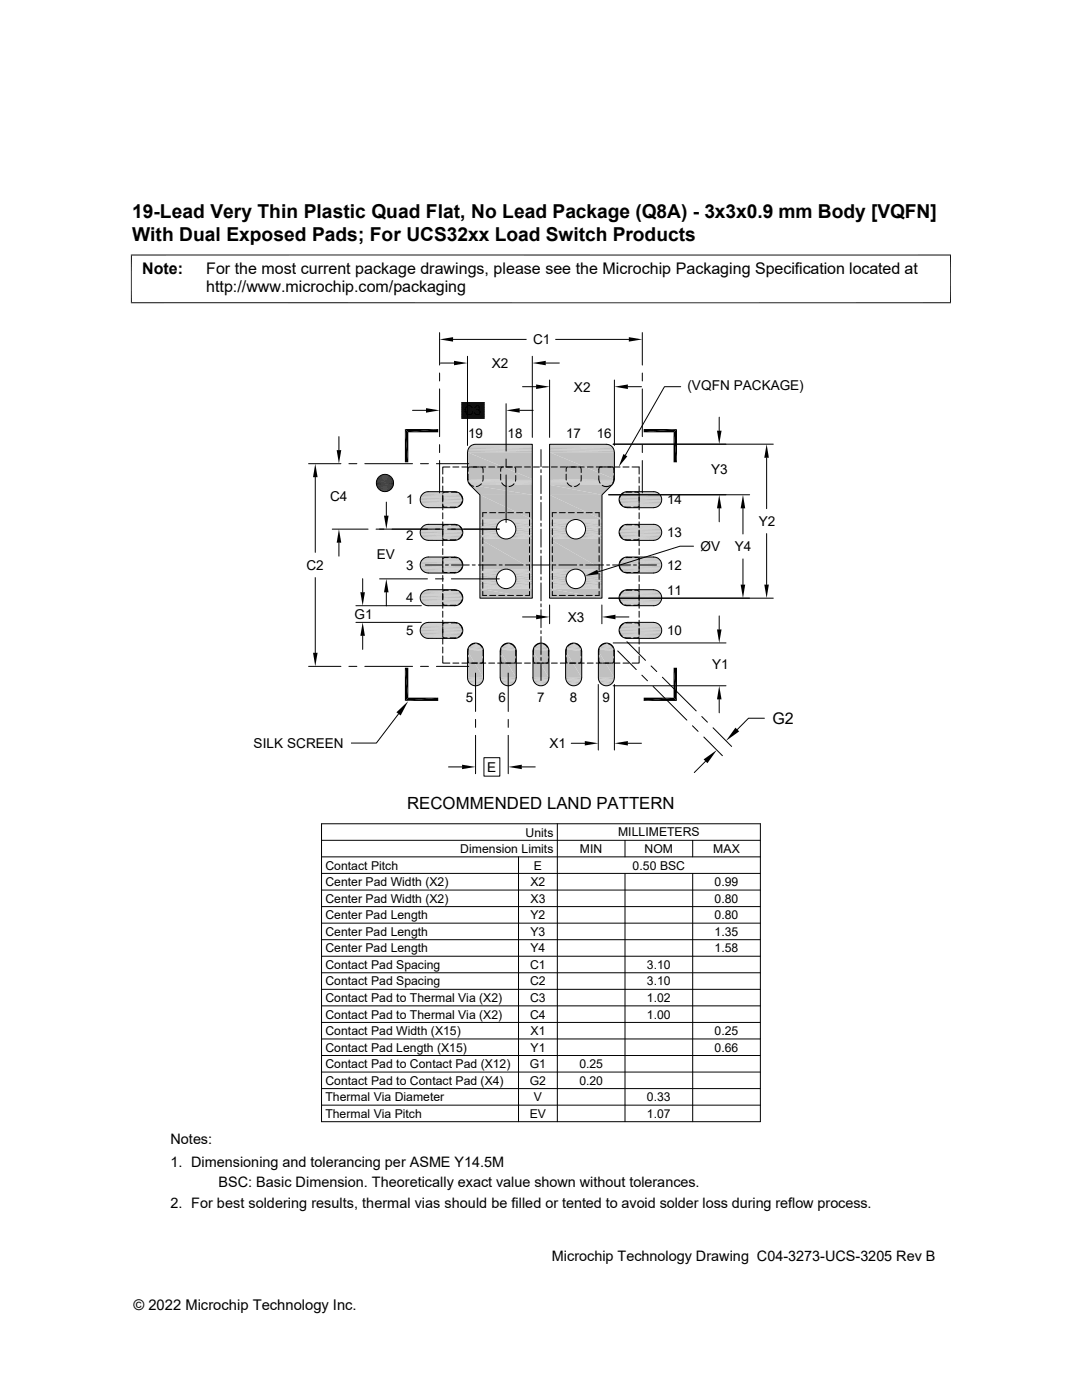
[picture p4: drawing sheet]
<svg xmlns="http://www.w3.org/2000/svg" width="216mm" height="279mm" viewBox="0 0 216 279" stroke-linecap="round" stroke-linejoin="round" font-family="sans-serif">
<path d="M94 88.8h12.2M94.3 88.7h11.9M94.6 88.7h11.6M109.7 88.7h11.6M109.7 88.7h11.9M109.7 88.8h12.2" fill="none" stroke="#c0c0c0" stroke-width=".2"/>
<path d="M93.7 89h12.5M109.7 89h12.4" fill="none" stroke="#c0c0c0" stroke-width=".21"/>
<path d="M93.6 89.2h12.6M109.7 89.2h12.6" fill="none" stroke="#c0c0c0" stroke-width=".23"/>
<path d="M93.4 89.5h12.8M109.7 89.5h12.8" fill="none" stroke="#c0c0c0" stroke-width=".28"/>
<path d="M93.3 89.8h12.9M109.7 89.8h12.9" fill="none" stroke="#c0c0c0" stroke-width=".32"/>
<path d="M93.3 90.1h12.9M109.7 90.1h12.9" fill="none" stroke="#c0c0c0" stroke-width=".3"/>
<g fill="#c0c0c0">
<path d="M109.7 90.3l12.9 5.3h-12.9z"/>
<path d="M109.7 90.3h12.9v5.3z"/>
<path d="M93.3 90.3l12.9 5.3h-12.9z"/>
<path d="M93.3 90.3h12.9v5.3z"/>
</g>
<path d="M93.3 95.7h12.9M109.7 95.7h12.9" fill="none" stroke="#c0c0c0" stroke-width=".25"/>
<path d="M93.3 96h12.9M93.4 96.2h12.8M109.7 96h12.9M109.7 96.2h12.8" fill="none" stroke="#c0c0c0" stroke-width=".23"/>
<path d="M93.5 96.4h12.7M93.6 96.6h12.6M109.7 96.4h12.7M109.7 96.6h12.6" fill="none" stroke="#c0c0c0" stroke-width=".21"/>
<g fill="#c0c0c0">
<path d="M109.7 96.8l10.4 2h-10.4z"/>
<path d="M109.7 96.8h12.4l-2 2z"/>
<path d="M93.7 96.8l12.5 2h-10.4z"/>
<path d="M93.7 96.8h12.5v2z"/>
<path d="M109.7 98.8l10.4 4.9h-10.4z"/>
<path d="M109.7 98.8h10.4v4.9z"/>
<path d="M95.8 98.8l10.4 4.9h-10.4z"/>
<path d="M95.8 98.8h10.4v4.9z"/>
</g>
<g fill="none" stroke="#c0c0c0" stroke-width=".2">
<path d="M95.8 103.7h5M95.8 103.8h4.7M95.8 104h4.3M95.8 107.3h4.3M95.8 107.4h4.7M95.8 107.5h5M101.2 103.7h5M101.2 107.5h5M101.5 107.4h4.7M101.5 103.8h4.7M101.9 107.3h4.3M101.9 104h4.3"/>
<path d="M109.7 103.7h5M109.7 103.8h4.7M109.7 104h4.3M109.7 107.3h4.3M109.7 107.4h4.7M109.7 107.5h5M115.1 107.5h5M115.1 103.7h5M115.4 103.8h4.7M115.4 107.4h4.7M115.8 107.3h4.3M115.8 104h4.3"/>
</g>
<path d="M95.8 104.2h4M95.8 107.1h4M102.2 104.2h4M102.2 107.1h4M109.7 104.2h4M109.7 107.1h4M116.1 104.2h4M116.1 107.1h4" fill="none" stroke="#c0c0c0" stroke-width=".25"/>
<path d="M95.8 104.4h3.7M95.8 106.8h3.7M102.4 104.4h3.8M102.4 106.8h3.8M109.7 104.4h3.8M109.7 106.8h3.8M116.3 104.4h3.8M116.3 106.8h3.8" fill="none" stroke="#c0c0c0" stroke-width=".28"/>
<g fill="none" stroke="#c0c0c0" stroke-width=".34">
<path d="M95.8 104.8h3.5M95.8 105.1h3.4M95.8 106.2h3.4M95.8 106.5h3.5M102.7 104.8h3.5M102.7 106.5h3.5M102.8 106.2h3.4M102.8 105.1h3.4M109.7 104.8h3.5M109.7 105.1h3.4M109.7 106.2h3.4M109.7 106.5h3.5"/>
<path d="M116.6 106.5h3.5M116.6 104.8h3.5M116.7 105.1h3.4M116.7 106.2h3.4"/>
</g>
<path d="M95.8 105.4h3.3M95.8 105.8h3.3M102.9 105.8h3.3M102.9 105.4h3.3M109.7 105.4h3.3M109.7 105.8h3.3M116.8 105.8h3.3M116.8 105.4h3.3" fill="none" stroke="#c0c0c0" stroke-width=".36"/>
<g fill="#c0c0c0">
<path d="M109.7 107.6l10.4 6h-10.4z"/>
<path d="M109.7 107.6h10.4v6z"/>
<path d="M95.8 107.6l10.4 6h-10.4z"/>
<path d="M95.8 107.6h10.4v6z"/>
</g>
<g fill="none" stroke="#c0c0c0" stroke-width=".2">
<path d="M95.8 113.6h5M95.8 113.7h4.7M95.8 113.9h4.3M95.8 117.2h4.3M95.8 117.3h4.7M95.8 117.4h5M101.2 113.6h5M101.2 117.4h5M101.5 117.3h4.7M101.5 113.7h4.7M101.9 117.2h4.3M101.9 113.9h4.3"/>
<path d="M109.7 113.6h5M109.7 113.7h4.7M109.7 113.9h4.3M109.7 117.2h4.3M109.7 117.3h4.7M109.7 117.4h5M115.1 117.4h5M115.1 113.6h5M115.4 113.7h4.7M115.4 117.3h4.7M115.8 117.2h4.3M115.8 113.9h4.3"/>
</g>
<path d="M95.8 114.1h4M95.8 117h4M102.2 114.1h4M102.2 117h4M109.7 114.1h4M109.7 117h4M116.1 114.1h4M116.1 117h4" fill="none" stroke="#c0c0c0" stroke-width=".23"/>
<path d="M95.8 114.4h3.7M95.8 116.7h3.7M102.4 114.4h3.8M102.4 116.7h3.8M109.7 114.4h3.8M109.7 116.7h3.8M116.3 114.4h3.8M116.3 116.7h3.8" fill="none" stroke="#c0c0c0" stroke-width=".3"/>
<path d="M95.8 114.7h3.5M95.8 116.4h3.5M102.7 114.7h3.5M102.7 116.4h3.5M109.7 114.7h3.5M109.7 116.4h3.5M116.6 116.4h3.5M116.6 114.7h3.5" fill="none" stroke="#c0c0c0" stroke-width=".32"/>
<path d="M95.8 115h3.4M102.8 115h3.4M109.7 115h3.4M116.7 115h3.4" fill="none" stroke="#c0c0c0" stroke-width=".34"/>
<path d="M95.8 115.3h3.3M95.8 115.7h3.3M95.8 116.1h3.4M102.8 116.1h3.4M102.9 115.7h3.3M102.9 115.3h3.3M109.7 115.3h3.3M109.7 115.7h3.3M109.7 116.1h3.4M116.7 116.1h3.4M116.8 115.7h3.3M116.8 115.3h3.3" fill="none" stroke="#c0c0c0" stroke-width=".36"/>
<g fill="#c0c0c0">
<path d="M109.7 117.5l10.4 1.9h-10.4z"/>
<path d="M109.7 117.5h10.4v1.9z"/>
<path d="M95.8 117.5l10.4 1.9h-10.4z"/>
<path d="M95.8 117.5h10.4v1.9z"/>
</g>
<g fill="none" stroke="#c0c0c0" stroke-width=".2">
<path d="M84.3 98.4h7.5M84.6 98.3h7M84.8 98.2h6.6M85.1 98.1h6M124 98.4h7.5M124.3 98.3h7M124.5 98.2h6.5M124.8 98.1h5.9M84.3 105h7.5M84.3 111.5h7.5M84.3 118h7.5M84.3 101h7.5"/>
<path d="M84.3 107.5h7.5M84.3 114h7.5M84.6 101.1h7M84.6 107.7h7M84.6 114.2h7M84.6 104.8h7M84.6 111.3h7M84.6 117.9h7M84.8 101.3h6.6M84.8 107.8h6.6M84.8 114.3h6.6M84.8 104.7h6.6"/>
<path d="M84.8 111.2h6.6M84.8 117.8h6.6M85.1 104.7h6M85.1 111.2h6M85.1 117.7h6M85.1 101.3h6M85.1 107.8h6M85.1 114.4h6M124 101h7.5M124 107.5h7.5M124 114h7.5M124 105h7.5"/>
<path d="M124 111.5h7.5M124 118h7.5M124.3 101.1h7M124.3 107.7h7M124.3 114.2h7M124.3 104.8h7M124.3 111.3h7M124.3 117.9h7M124.5 104.7h6.5M124.5 111.2h6.5M124.5 117.8h6.5M124.5 101.3h6.5"/>
<path d="M124.5 107.8h6.5M124.5 114.3h6.5M124.8 104.7h5.9M124.8 111.2h5.9M124.8 117.7h5.9M124.8 101.3h5.9M124.8 107.8h5.9M124.8 114.4h5.9M84.3 124.5h7.5M84.3 120.6h7.5M84.3 127.1h7.5M84.6 120.7h7"/>
<path d="M84.6 127.2h7M84.6 124.4h7M84.8 120.8h6.6M84.8 127.3h6.6M84.8 124.3h6.6M85.1 124.2h6M85.1 120.9h6M85.1 127.4h6M124 120.6h7.5M124 127.1h7.5M124 124.5h7.5M124.3 120.7h7"/>
<path d="M124.3 127.2h7M124.3 124.4h7M124.5 124.3h6.5M124.5 120.8h6.5M124.5 127.3h6.5M124.8 124.2h5.9M124.8 120.9h5.9M124.8 127.4h5.9"/>
</g>
<path d="M84 98.9h8.2M84.1 98.6h8M123.7 98.9h8.2M123.8 98.6h7.9M84.1 105.2h8M123.8 105.2h7.9M84 126.7h8.2M84.1 120.4h8M84.1 126.9h8M123.7 126.7h8.2M123.8 120.4h7.9M123.8 126.9h7.9" fill="none" stroke="#c0c0c0" stroke-width=".23"/>
<g fill="none" stroke="#c0c0c0" stroke-width=".28">
<path d="M83.9 99.1h8.4M123.6 99.1h8.4M83.8 105.9h8.6M83.8 112.8h8.6M83.8 119.6h8.6M83.9 100.3h8.4M83.9 106.8h8.4M83.9 113.3h8.4M83.9 119.9h8.4M83.9 105.7h8.4M83.9 112.2h8.4M83.9 118.7h8.4"/>
<path d="M123.5 105.9h8.6M123.5 112.8h8.6M123.5 119.6h8.6M123.6 105.7h8.4M123.6 112.2h8.4M123.6 118.7h8.4M123.6 100.3h8.4M123.6 106.8h8.4M123.6 113.3h8.4M123.6 119.9h8.4M83.9 126.4h8.4M83.9 125.2h8.4"/>
<path d="M123.6 125.2h8.4M123.6 126.4h8.4"/>
</g>
<g fill="none" stroke="#c0c0c0" stroke-width=".3">
<path d="M83.8 99.4h8.6M83.8 99.7h8.6M123.5 99.4h8.6M123.5 99.7h8.6M83.8 112.5h8.6M83.8 119h8.6M83.8 100h8.6M83.8 106.2h8.6M83.8 106.5h8.6M83.8 113.1h8.6M83.8 119.3h8.6M123.5 112.5h8.6"/>
<path d="M123.5 119h8.6M123.5 100h8.6M123.5 106.2h8.6M123.5 106.5h8.6M123.5 113.1h8.6M123.5 119.3h8.6M83.8 125.5h8.6M83.8 125.8h8.6M83.8 126.1h8.6M123.5 125.5h8.6M123.5 125.8h8.6M123.5 126.1h8.6"/>
</g>
<g fill="none" stroke="#c0c0c0" stroke-width=".25">
<path d="M84 105.4h8.2M84 111.9h8.2M84 118.4h8.2M84 100.6h8.2M84 107.1h8.2M84 113.6h8.2M123.7 100.6h8.2M123.7 107.1h8.2M123.7 113.6h8.2M123.7 105.4h8.2M123.7 111.9h8.2M123.7 118.4h8.2"/>
<path d="M84 125h8.2M84 120.1h8.2M123.7 120.1h8.2M123.7 125h8.2"/>
</g>
<path d="M84.1 100.8h8M84.1 107.3h8M84.1 113.8h8M84.1 111.7h8M84.1 118.2h8M123.8 100.8h7.9M123.8 107.3h7.9M123.8 113.8h7.9M123.8 111.7h7.9M123.8 118.2h7.9M84.1 124.7h8M123.8 124.7h7.9" fill="none" stroke="#c0c0c0" stroke-width=".21"/>
<g fill="#c0c0c0">
<path d="M120.6 128.4h.8z"/>
<path d="M120.8 128.3l.6 .1z"/>
<path d="M114 128.4h.9z"/>
<path d="M114.3 128.3l.6 .1z"/>
<path d="M107.5 128.4h.9z"/>
<path d="M107.8 128.3l.6 .1z"/>
<path d="M101 128.4h.9z"/>
<path d="M101.3 128.3l.6 .1z"/>
<path d="M94.4 128.4h.9z"/>
<path d="M94.7 128.3l.6 .1z"/>
<path d="M120.3 128.5l.3-.1 1.1 .1z"/>
<path d="M120.6 128.4l1.1 .1z"/>
<path d="M113.7 128.5l.3-.1 1.2 .1z"/>
<path d="M114 128.4l1.2 .1z"/>
<path d="M107.2 128.5l.3-.1 1.1 .1z"/>
<path d="M107.5 128.4l1.1 .1z"/>
<path d="M100.7 128.5l.3-.1 1.1 .1z"/>
<path d="M101 128.4l1.1 .1z"/>
<path d="M94.2 128.5l.2-.1 1.2 .1z"/>
<path d="M94.4 128.4l1.2 .1z"/>
<path d="M120 128.7l.3-.2 1.7 .2z"/>
<path d="M120.3 128.5h1.4l.3 .2z"/>
<path d="M113.5 128.7l.2-.2 1.7 .2z"/>
<path d="M113.7 128.5h1.5l.2 .2z"/>
<path d="M107 128.7l.2-.2 1.7 .2z"/>
<path d="M107.2 128.5h1.4l.3 .2z"/>
<path d="M100.4 128.7l.3-.2 1.7 .2z"/>
<path d="M100.7 128.5h1.4l.3 .2z"/>
<path d="M93.9 128.7l.3-.2 1.6 .2z"/>
<path d="M94.2 128.5h1.4l.2 .2z"/>
</g>
<path d="M93.7 128.7h2.4M100.2 128.7h2.4M106.8 128.7h2.3M113.3 128.7h2.4M119.8 128.7h2.4" fill="none" stroke="#c0c0c0" stroke-width=".2"/>
<path d="M93.5 129h2.7M100.1 129h2.7M106.6 129h2.7M113.1 129h2.7M119.6 129h2.8" fill="none" stroke="#c0c0c0" stroke-width=".23"/>
<path d="M93.3 129.5h3.2M93.4 129.2h3M99.8 129.5h3.2M99.9 129.2h3M106.4 129.5h3.1M106.4 129.2h3M112.9 129.5h3.1M113 129.2h3M119.4 129.5h3.2M119.5 129.2h3" fill="none" stroke="#c0c0c0" stroke-width=".28"/>
<path d="M93.3 129.8h3.2M99.8 129.8h3.2M106.3 129.8h3.2M112.9 129.8h3.2M119.4 129.8h3.2" fill="none" stroke="#c0c0c0" stroke-width=".3"/>
<g fill="#c0c0c0">
<path d="M119.4 129.9l3.2 5.4h-3.2z"/>
<path d="M119.4 129.9h3.2v5.4z"/>
<path d="M112.9 129.9l3.2 5.4h-3.2z"/>
<path d="M112.9 129.9h3.2v5.4z"/>
<path d="M106.3 129.9l3.2 5.4h-3.2z"/>
<path d="M106.3 129.9h3.2v5.4z"/>
<path d="M99.8 129.9l3.2 5.4h-3.2z"/>
<path d="M99.8 129.9h3.2v5.4z"/>
<path d="M93.3 129.9l3.2 5.4h-3.2z"/>
<path d="M93.3 129.9h3.2v5.4z"/>
</g>
<path d="M93.3 135.4h3.2M99.8 135.4h3.2M106.3 135.4h3.2M112.9 135.4h3.2M119.4 135.4h3.2" fill="none" stroke="#c0c0c0" stroke-width=".3"/>
<path d="M93.3 135.7h3.2M99.8 135.7h3.2M106.4 135.7h3.1M112.9 135.7h3.1M119.4 135.7h3.2" fill="none" stroke="#c0c0c0" stroke-width=".28"/>
<path d="M93.4 136h3M93.5 136.2h2.7M99.9 136h3M100.1 136.2h2.7M106.4 136h3M106.6 136.2h2.7M113 136h3M113.1 136.2h2.7M119.5 136h3M119.6 136.2h2.8" fill="none" stroke="#c0c0c0" stroke-width=".25"/>
<path d="M93.7 136.5h2.4M100.2 136.5h2.4M106.8 136.5h2.3M113.3 136.5h2.4M119.8 136.5h2.4" fill="none" stroke="#c0c0c0" stroke-width=".2"/>
<g fill="#c0c0c0">
<path d="M120 136.5l1.7 .2h-1.4z"/>
<path d="M120 136.5h2l-.3 .2z"/>
<path d="M113.5 136.5l1.7 .2h-1.5z"/>
<path d="M113.5 136.5h1.9l-.2 .2z"/>
<path d="M107 136.5l1.6 .2h-1.4z"/>
<path d="M107 136.5h1.9l-.3 .2z"/>
<path d="M100.4 136.5l1.7 .2h-1.4z"/>
<path d="M100.4 136.5h2l-.3 .2z"/>
<path d="M93.9 136.5l1.7 .2h-1.4z"/>
<path d="M93.9 136.5h1.9l-.2 .2z"/>
<path d="M120.3 136.7l1.1 .1z"/>
<path d="M120.3 136.7h1.4l-.3 .1z"/>
<path d="M113.7 136.7l1.2 .1z"/>
<path d="M113.7 136.7h1.5l-.3 .1z"/>
<path d="M107.2 136.7l1.2 .1z"/>
<path d="M107.2 136.7h1.4l-.2 .1z"/>
<path d="M100.7 136.7l1.2 .1z"/>
<path d="M100.7 136.7h1.4l-.2 .1z"/>
<path d="M94.2 136.7l1.1 .1z"/>
<path d="M94.2 136.7h1.4l-.3 .1z"/>
<path d="M120.6 136.8l.5 .1z"/>
<path d="M120.6 136.8h.8z"/>
<path d="M114 136.8l.6 .1z"/>
<path d="M114 136.8h.9z"/>
<path d="M107.5 136.8l.6 .1z"/>
<path d="M107.5 136.8h.9z"/>
<path d="M101 136.8l.6 .1z"/>
<path d="M101 136.8h.9z"/>
<path d="M94.4 136.8l.6 .1z"/>
<path d="M94.4 136.8h.9z"/>
</g>
<g fill="none" stroke="#000" stroke-width=".2">
<path d="M26.1 50.9h163.7M26.2 50.8v9.7M189.7 50.8v9.7M26.1 60.4h163.7M87.7 66.4v6.5M87.7 74.4v1.6M87.7 77.6v9.5M87.9 72.5h2.7M90.4 67.7h14.6M93.3 71.1v17.8M104.3 77.2h2.7M106.2 71.1v16.2"/>
<path d="M108.9 72.5h2.7M109.7 75.8v11.5M110.9 67.7h14.6M122.6 75.8v13.1M125.3 77.2h2.7M128.2 66.4v6.5M128.2 74.4v1.6M128.2 77.6v9.5M135.8 77.2h-3.2l-7.8 13.6M61.6 92.5h6.4M62.9 95.2v15M67.6 87.1v2.7"/>
<path d="M69.6 92.5h1.6M72.8 92.5h9.5M75.1 96.2h3.4M75.1 96.3h3.4M75.1 96.5h3.4M75.1 96.6h3.4M75.1 96h3.4M75.1 96.8h3.4M75.2 97h3.3M75.2 95.8h3.3M75.2 95.7h3.2M75.2 97.1h3.2"/>
<path d="M75.3 97.3h3M75.3 95.5h3M75.4 95.4h2.9M75.4 97.4h2.9M75.5 97.5h2.7M75.5 95.3h2.7M75.6 97.7h2.5M75.6 95.2h2.5M75.7 97.8h2.2M75.7 95h2.2M82.3 81.9h2.7M83.9 92.5h1.6"/>
<path d="M84.2 98.7l1-.6h5.6a1.59 1.59 0 0 1 1.6 1.6 1.59 1.59 0 0 1-1.6 1.6h-5.4a1.58 1.58 0 0 1-1.4-.9 1.58 1.58 0 0 1 .2-1.7zM87.1 92.5h6.4M87.7 88.7v1.6M87.7 91.9v6.5M88.3 95.2v1.2M88.3 97v1.2M88.3 98.8v1.4M89.5 98.2l-.9 .1-.3 .1M89.8 93.2h-1.5v1.4M90 98.2l1.2 .1M90.4 93.2h1.2M91.7 98.6l.4 .4 .2 .5"/>
<path d="M92.1 81.9h4.6M92.1 83.5h4.6M92.1 83.4h4.6M92.1 83.3h4.6M92.1 83.2h4.6M92.1 83.1h4.6M92.1 83h4.6M92.1 82.9h4.6M92.1 82.8h4.6M92.1 82.7h4.6M92.1 82.6h4.6M92.1 82.5h4.6"/>
<path d="M92.1 82.4h4.6M92.1 82.3h4.6M92.1 82.2h4.6M92.1 82.1h4.6M92.1 82h4.6M92.1 81.8h4.6M92.1 81.7h4.6M92.1 81.6h4.6M92.1 81.5h4.6M92.1 81.4h4.6M92.1 81.3h4.6M92.1 81.2h4.6"/>
<path d="M92.1 81.1h4.6M92.1 81h4.6M92.1 80.9h4.6M92.1 80.8h4.6M92.1 80.7h4.6M92.1 80.6h4.6M92.1 80.5h4.6M92.1 80.4h4.6M92.1 80.3h4.6M92.1 80.2h4.6M92.2 93.2h1.1M93.4 94.6v1.2"/>
<path d="M93.6 96.4l.4 .5 .5 .1M93.8 96.7l-.4-.5-.1-.6v-5.3a1.63 1.63 0 0 1 1.6-1.6h11.3v30.7h-10.4v-20.6l-2.1-2M93.8 93.2l-.3 .2-.1 .7M93.9 93.2h1.7M95.7 93.2h1.2M96.1 96.5l-.5 .4-.5 .2M96.2 93.2l.2 .3v.8M96.4 94.9l-.1 1.1M97.5 93.2h1.2M99.3 93.2h1.2M99.9 94.6v1.2M100.1 96.4l.5 .5 .4 .1"/>
<path d="M100.4 93.2l-.4 .2-.1 .7M101 91.6l-.1 1.6h1.4M101 80.6v9.4M101 94.8v9.5M102.6 96.5l-.4 .4-.6 .2M102.7 93.2l.2 .4v.7M102.9 93.2h1.2M102.9 94.9l-.1 1.1M103.7 81.9h2.7M104.7 93.2h1.2M106.4 93.2h1.2M108 89.7v3.4"/>
<path d="M108 93.7v.6M108 94.9v3.6M108 99.1v.6M108.2 93.2h1.2M110 93.2h1.2M111.8 93.2h1.2M113 94.6v1.2M113.2 96.4l.4 .5 .5 .1M113.4 93.2h-.2l-.1 .2-.1 .7M113.6 93.2h1.6M115.4 93.2h1.2M115.6 96.5l-.4 .4-.6 .2"/>
<path d="M115.7 93.2l.2 .3 .1 .8M116 94.9l-.1 1.1M117.2 93.2h1.2M119 93.2h3.3l.2 .4v.8M119.5 95v.9l.2 .5M119.7 93.2l-.2 .3v.9M120.2 96.9l.8 .2M121 97.1h.1M121.5 98.7h28.1M121.8 96.9l-.8 .2M122.3 88.6h32M122.5 95v.9l-.3 .5"/>
<path d="M122.5 93.2h1.2M122.6 95.6l-.2 .6-.3 .5M122.6 90.3a1.59 1.59 0 0 0-1.6-1.6h-11.3v30.7h10.4v-20.6l2-2M122.6 90.3v5.3M123.6 99.9l.2 .6 .4 .4M123.9 98.7l.9-.6h5.7a1.6 1.6 0 0 1 1.5 1.6 1.6 1.6 0 0 1-1.5 1.6h-5.4a1.58 1.58 0 0 1-1.4-.9 1.58 1.58 0 0 1 .2-1.7zM124.3 93.2h1.2M124.4 98.4l-.4 .3-.3 .6M126.1 98.2h-1.2M126.1 93.2h1.4v1.4M126.7 98.2l.7 .1 .1 .4M127.5 95.2v1.2"/>
<path d="M127.5 97v1.2M127.5 98.8v1.6M128.2 88.7v1.6M128.2 91.9v6.5M143.5 83.2v2.8M153 91.4v10.1M62.9 115.3v15M66.3 105.6h7.1M67.6 108.3v2.7M72.4 115.5v2.7M75 105.6h13.5M75.7 115.5h9.6"/>
<path d="M77.1 100.2v2.7M77.1 118.2v2.7M84.9 112.8h3.4M85.4 114.4h5.4M85.4 107.8h5.4M85.4 117.7h5.4M86.9 115.5h1.6M88.3 100.6v1.1M88.3 102.3v1.2M88.3 104.1v1.2M88.3 107.7v1.2M88.3 109.5v1.2"/>
<path d="M88.3 111.3v3M88.3 114.9v1.1M88.3 116.6v1.2M88.3 118.4v1.3M88.3 105.5v1.6M88.3 113.8v.2l.3 .2 .6 .1M88.3 107.3l.2 .4h.7M88.3 100.8v.2l.2 .1 .7 .1M88.9 112.8h.6M89.3 105.6h10.3M89.5 111.3h-.8l-.4 .2M89.5 104.7l-.9 .1-.3 .2"/>
<path d="M89.5 117.8h-.8l-.4 .2M90 111.3h1.2M90 104.7l1.2 .1M90 117.8l1.2 .1M90.1 115.5h9.5M90.1 112.8h3.5M90.8 107.8a1.59 1.59 0 0 0 1.6-1.6 1.59 1.59 0 0 0-1.6-1.6h-5.4a1.59 1.59 0 0 0-1.6 1.6 1.59 1.59 0 0 0 1.6 1.6M90.8 114.3a1.59 1.59 0 0 0 1.6-1.5 1.59 1.59 0 0 0-1.6-1.6h-5.4a1.59 1.59 0 0 0-1.6 1.6 1.59 1.59 0 0 0 1.6 1.5M90.8 117.7a1.59 1.59 0 0 1 1.6 1.6 1.59 1.59 0 0 1-1.6 1.6h-5.4a1.59 1.59 0 0 1-1.6-1.6 1.59 1.59 0 0 1 1.6-1.6M91 114.2l-1.2 .1M91 107.7h-1.2M91 101.2h-1.2"/>
<path d="M91.7 118.1l.4 .4 .2 .6M91.7 111.6l.4 .4 .2 .6M91.7 105.1l.4 .4 .2 .6M92.2 119.7l-.4 .7-.3 .2M92.2 113.2l-.4 .6-.3 .3M92.2 106.6l-.2 .5-.5 .4M92.2 100.1l-.2 .5-.5 .4M94.2 112.8h.6M95.4 112.8h3.6M96.3 118v.8h.8M96.3 103.7v1.2M96.3 105.5v1.2"/>
<path d="M96.3 107.3v1.2M96.3 109.1v1.2M96.3 110.9v1.2M96.3 112.7v1.2M96.3 114.4v1.2M96.3 116.2v1.2M97.1 102.3h-.8v.8M97.7 118.8h1.2M97.7 102.3h1.2M99.5 118.8h1.2M99.5 102.3h1.2M99.6 112.8h.6"/>
<path d="M100.8 112.8h3.6M101.3 118.8h1.2M101.3 102.3h1.2M103.1 118.8h1.2M103.1 102.3h1.2M104.9 102.3h.8v.8M105 112.8h.6M105.7 118v.8h-.8M105.7 103.7v1.2M105.7 105.5v1.2M105.7 107.3v1.2M105.7 109.1v1.2"/>
<path d="M105.7 110.9v1.2M105.7 112.7v1.2M105.7 114.4v1.2M105.7 116.2v1.2M106.2 112.8h3.5M108 100.3v3.5M108 104.4v.6M108 105.6v3.6M108 109.8v.6M108 111v3.6M108 115.1v.6M108 116.3v3.6"/>
<path d="M110.2 103.7v1.2M110.2 105.5v1.2M110.2 107.3v1.2M110.2 109.1v1.2M110.2 110.9v1.2M110.2 112.7v1.2M110.2 114.4v1.2M110.2 116.2v1.2M110.2 118v.8h.8M110.3 112.8h.6M111 102.3h-.8v.8M111.5 112.8h3.6"/>
<path d="M111.6 118.8h1.2M111.6 102.3h1.2M113.4 118.8h1.2M113.4 102.3h1.2M115.2 118.8h1.2M115.2 102.3h1.2M115.7 112.8h.6M116.9 112.8h3.5M117 118.8h1.2M117 102.3h1.2M118.8 102.3h.7v.8M119.5 103.7v1.2"/>
<path d="M119.5 105.5v1.2M119.5 107.3v1.2M119.5 109.1v1.2M119.5 110.9v1.2M119.5 112.7v1.2M119.5 114.4v1.2M119.5 116.2v1.2M119.5 118v.8h-.7M121.1 112.8h.5M121.5 119.4h32.8M122.2 112.8h3.6M123.6 106.4l.2 .6 .4 .4"/>
<path d="M123.6 112.9l.2 .6 .4 .4M123.6 119.5l.2 .5 .4 .5M124.4 104.9l-.4 .3-.3 .6M124.4 111.5l-.4 .2-.3 .7M124.4 118l-.5 .4-.2 .5M124.7 101.2h1.1M124.7 107.7h1.1M124.7 114.2l1.1 .1M125.1 114.4h5.4M125.1 107.8h5.4M125.1 117.7h5.4M126.1 104.7l-1.2 .1"/>
<path d="M126.1 111.3h-1.2M126.1 117.8h-1.2M126.4 112.8h.6M126.7 104.7l.7 .1 .1 .4M126.7 111.3h.6l.2 .2v.2M126.7 117.8l.7 .1 .1 .3M127.5 100.6v1.1M127.5 102.3v1.2M127.5 104.1v1.2M127.5 107.7v1.2M127.5 109.5v1.2M127.5 111.3v3"/>
<path d="M127.5 114.9v1.1M127.5 116.6v1.2M127.5 118.4v1.6M127.5 101l-.4 .2h-.7M127.5 107.5l-.4 .2h-.7M127.5 114l-.4 .3h-.7M127.5 105.8v1.3M127.6 112.8h3.4M130.5 117.7a1.59 1.59 0 0 1 1.5 1.6 1.59 1.59 0 0 1-1.5 1.6h-5.4a1.59 1.59 0 0 1-1.6-1.6 1.59 1.59 0 0 1 1.6-1.6M130.5 114.3a1.59 1.59 0 0 0 1.5-1.5 1.59 1.59 0 0 0-1.5-1.6h-5.4a1.59 1.59 0 0 0-1.6 1.6 1.59 1.59 0 0 0 1.6 1.5M130.5 107.8a1.59 1.59 0 0 0 1.5-1.6 1.59 1.59 0 0 0-1.5-1.6h-5.4a1.59 1.59 0 0 0-1.6 1.6 1.59 1.59 0 0 0 1.6 1.6M138.4 109h-2.7l-16.4 5.1"/>
<path d="M143.5 101.5v2.6M148.3 101.5v5.1M148.3 111.5v5.2M153 106.5v10.2M61.6 133h6.4M69.6 133h1.6M71 124.2h13.1M71 120.9h13.1M72.4 126.9v2.7M72.8 133h9.5M83.9 133h1.6M84.4 124.6l1-.4h5.4a1.59 1.59 0 0 1 1.6 1.6 1.59 1.59 0 0 1-1.6 1.6h-5.4a1.58 1.58 0 0 1-1.5-1 1.58 1.58 0 0 1 .5-1.8z"/>
<path d="M87.1 133h6.4M88.3 130.9v1.4h1.5M88.3 120.2v1.2M88.3 122v1.2M88.3 123.8v1.2M88.3 127.3v1.2M88.3 129.1v1.2M88.3 120.3l.2 .4 .7 .1M88.3 125.1v1.6M88.3 126.9l.2 .3 .7 .1M89.5 124.3h-.8l-.4 .2M90 124.3l1.2 .1"/>
<path d="M90.4 132.3h1.2M91 120.8h-1.2M91 127.3h-1.2M91.7 124.7l.4 .4 .2 .5M92.2 132.3h1.1M92.2 126.2l-.4 .7-.3 .2M93.4 131.2v.8l.2 .3M93.5 129.5l-.1 1.1M93.7 128.9a1.58 1.58 0 0 1 1.7-.5 1.58 1.58 0 0 1 1.1 1.5v5.4a1.6 1.6 0 0 1-1.6 1.6 1.6 1.6 0 0 1-1.6-1.6v-5.4zM93.9 132.3h1.4M94.7 128.4l-.6 .2-.4 .4M94.9 134.3v7.7"/>
<path d="M95.3 128.5l.4 .2 .5 .5M95.7 132.3h1.2M96.4 129.7v1.2M96.4 131.5l-.1 .7-.4 .1M97.5 132.3h1.2M99.3 132.3h1.2M99.9 131.2v.9l.2 .2M100 129.5l-.1 1.1M100.2 128.9a1.58 1.58 0 0 1 1.8-.5 1.58 1.58 0 0 1 1 1.5v5.4a1.6 1.6 0 0 1-1.6 1.6 1.6 1.6 0 0 1-1.6-1.6v-5.4zM101.2 128.4l-.5 .2-.5 .4M101.4 134.3v7.7M101.8 128.5l.5 .2 .4 .5"/>
<path d="M102.3 132.3h-1.6M102.9 132.3h1.2M102.9 129.7v1.2M102.9 131.5l-.1 .7-.1 .1h-.3M104.3 123.1h2.7M104.7 132.3h1.2M106.4 132.3h3M106.4 131.2v.8l.3 .3M106.5 129.5l-.1 1.1M107.8 128.4l-.6 .2-.4 .4M108 120.5v.6M108 121.7v3.6"/>
<path d="M108 125.9v.5M108 127v3.6M108 131.2v.6M108 132.4v3.4M108.4 128.5l.4 .2 .4 .5M109.4 131.5v.7l-.4 .1M109.4 129.7v1.2M109.5 135.3a1.59 1.59 0 0 1-1.6 1.6 1.59 1.59 0 0 1-1.6-1.6l.1-5.4a1.59 1.59 0 0 1 1.6-1.6 1.59 1.59 0 0 1 1.5 1.6v5.4M109.7 120.7v3.8M110 132.3h1.2M111.8 132.3h1.2M112.9 129.9v5.4"/>
<path d="M112.9 129.9a1.59 1.59 0 0 1 1.6-1.6 1.59 1.59 0 0 1 1.6 1.6v5.4a1.6 1.6 0 0 1-1.6 1.6 1.6 1.6 0 0 1-1.6-1.6M113 131.2v.8l.2 .3M113 129.5v1.1M113.6 132.3h1.3M114.3 128.4l-.6 .2-.4 .4M114.9 128.5l.4 .2 .5 .5M115.4 132.3h1.2M116 129.7v1.2M116 131.5l-.1 .7-.4 .1M117.2 132.3h1.2M119 132.3h1.1M119.4 136.6v13.1"/>
<path d="M119.5 131.2v.9l.2 .2M119.6 129.5l-.1 1.1M120.1 120.7v3.8M120.8 128.4l-.6 .2-.4 .4M121.4 128.5l.4 .2 .5 .5M121.9 132.3h-1.6M122.3 136.9h22.6M122.3 128.3h22.6M122.5 129.7v1.2M122.5 131.5l-.1 .7-.4 .1M122.5 132.3h1.2M122.6 129.9a1.59 1.59 0 0 0-1.6-1.6 1.59 1.59 0 0 0-1.6 1.6v5.4a1.59 1.59 0 0 0 1.6 1.6 1.59 1.59 0 0 0 1.6-1.6"/>
<path d="M122.6 136.6v13.1M122.6 129.9v5.4M122.8 123.1h2.7M123.3 129.9l3.7 3.7M123.6 126l.2 .6 .4 .4M124.1 124.6l1-.4h5.4a1.59 1.59 0 0 1 1.5 1.6 1.59 1.59 0 0 1-1.5 1.6h-5.4a1.58 1.58 0 0 1-1.5-1 1.58 1.58 0 0 1 .5-1.8zM124.3 132.3h1.2M124.4 124.5l-.5 .5-.2 .4M124.7 120.7l1.1 .1M124.7 127.3h1.1M125.1 128.1l3.7 3.7M126.1 124.3h-1.2"/>
<path d="M126.7 124.3l.7 .1 .1 .1v.3M127.5 120.2v1.2M127.5 122v1.2M127.5 123.8v1.2M127.5 127.3v1.2M127.5 129.1v1.2M127.5 130.9v1.4h-1.4M127.5 120.6l-.2 .2h-.9M127.5 127.1l-.2 .2h-.9M127.5 125.3v1.4M128.1 134.7l1.1 1.2M129.9 132.9l1.1 1.1"/>
<path d="M130.3 137l6.8 6.7M132.2 135.1l6.7 6.8M143.5 122.9v2.7M143.5 139.6v2.7M79.5 142.5l-4.4 5.8h-5M89.5 153.1h2.7M94.9 143.6v1.6M94.9 146.7v7.7M96.6 151.2h3.1v3.7h-3.1zM101.4 143.6v1.6M101.4 146.7v7.7M104.1 153.1h2.7"/>
<path d="M114 148.3h2.7M125.3 148.3h2.7M138.2 144.8l1.1 1.2M140 143l1.2 1.1M140.4 147.1l3.7 3.7M140.8 151.9l-2.3 2.3M142.3 145.2l3.7 3.8M152.5 143.3h-3.1l-2.3 2.3M64.2 167.7h87.5M64.2 164.4h87.5v59.5h-87.5zM64.2 171h87.5M64.2 177.6h87.5"/>
<path d="M64.2 174.3h87.5M103.5 171v52.9M111.2 164.4v59.5M124.7 167.7v3.3M124.7 174.3v49.6M138.2 167.7v3.3M138.2 174.3v49.6M64.2 187.5h87.5M64.2 194.1h87.5M64.2 197.4h87.5M64.2 180.9h87.5M64.2 184.2h87.5"/>
<path d="M64.2 190.8h87.5M64.2 210.7h87.5M64.2 217.3h87.5M64.2 214h87.5M64.2 207.3h87.5M64.2 200.7h87.5M64.2 204h87.5M64.2 220.6h87.5"/>
<circle cx="76.8" cy="96.4" r="1.71"/>
<circle cx="101" cy="115.5" r="1.95"/>
<circle cx="101" cy="105.6" r="1.95"/>
<circle cx="114.9" cy="115.5" r="1.95"/>
<circle cx="114.9" cy="105.6" r="1.95"/>
</g>
<g fill="#000">
<path d="M87.7 67.7l2.7-.4v.9zM90.6 72l2.7 .5-2.7 .4zM107 76.7l2.7 .5-2.7 .4zM106.2 72.5l2.7-.5v.9zM122.6 77.2l2.7-.5v.9zM125.5 67.3l2.7 .4-2.7 .5zM62.9 92.5l.5 2.7h-.9zM67.2 89.8h.9l-.5 2.7zM75.8 97.8l1.9 .1zM75.8 97.8h2zM75.8 95h2zM75.9 94.9l1.9 .1z"/>
<path d="M75.9 97.9l1.6 .1zM75.9 97.9h1.8zM75.9 94.9h1.8zM76.1 94.8l1.6 .1zM76.1 98h1.3zM76.1 98h1.4zM76.1 94.8h1.4zM76.2 94.8h1.3zM76.2 98l1 .1zM76.2 98h1.2zM76.2 94.8h1.2zM76.4 94.7l1 .1z"/>
<path d="M76.4 98.1h.6zM76.4 98.1h.8zM76.4 94.7h.8zM76.6 94.7h.6zM76.6 98.1h.4zM76.6 94.7h.4zM80.8 85.6l.7 6.7h-.7zM80.8 85.6h6.6l-5.9 .7zM80.8 85.6l.7 .7v6zM81.5 86.3l5.9-.7v.7zM85 81.4l2.7 .5-2.7 .5zM101 81.9l2.7-.5v1z"/>
<path d="M124.4 90.6l.8 .5-1.8 2.1zM134.4 86.3l.7 6h-.7zM128.4 86.3l6.7-.7-.7 .7zM134.4 86.3l.7-.7v6.7zM128.4 85.6h6.7l-6.7 .7zM143.1 86h.9l-.5 2.6zM153 88.6l.4 2.8h-.9zM67.6 105.6l.5 2.7h-.9zM71.9 118.2h.9l-.4 2.7zM76.6 102.9h.9l-.4 2.7zM77.1 115.5l.4 2.7h-.9zM116.8 114.9l2.4-1.2 .3 .9z"/>
<path d="M143.5 98.7l.5 2.8h-.9zM147.8 116.7h.9l-.4 2.7zM148.3 98.7l.4 2.8h-.9zM152.5 116.7h.9l-.4 2.7zM62.5 130.3h.9l-.5 2.7zM72.4 124.2l.4 2.7h-.9zM80.8 133.3l.7 5.9-.7 .7zM80.8 139.9l6.6-.7v.7zM80.8 133.3h.7v5.9zM80.8 139.9l.7-.7h5.9zM107 122.7l2.7 .4-2.7 .5zM120.1 123.1l2.7-.4v.9z"/>
<path d="M134.4 133.3l.7 6.6-.7-.7zM128.4 139.2h6l-6 .7zM134.4 133.3h.7v6.6zM128.4 139.9l6-.7 .7 .7zM143.5 136.9l.5 2.7h-.9zM143.1 125.6h.9l-.5 2.7zM79.1 142.2l2.3-2.3-1.5 2.9zM92.2 152.6l2.7 .5-2.7 .4zM101.4 153.1l2.7-.5v.9zM116.7 147.9l2.7 .4-2.7 .5zM122.6 148.3l2.7-.4v.9zM140.4 151.6l2.6-1.9-1.8 2.6z"/>
<path d="M146.7 145.2l.8 .8-2.6 1.8z"/>
</g>
<g font-size="3.8">
<text x="26.4" y="43.5">19-Lead Very Thin Plastic Quad Flat, No Lead Package (Q8A) - 3x3x0.9 mm Body [VQFN]</text>
<text x="26.4" y="48.1">With Dual Exposed Pads; For UCS32xx Load Switch Products</text>
</g>
<text font-size="3.3" x="81.2" y="161.5">RECOMMENDED LAND PATTERN</text>
<g font-size="3.2">
<text x="28.4" y="54.7">Note:</text>
<text x="41.1" y="58.3">http://www.microchip.com/packaging</text>
<text x="41.1" y="54.7">For the most current package drawings, please see the Microchip Packaging Specification located at</text>
<text x="154.1" y="144.5">G2</text>
</g>
<g font-size="2.9">
<text x="34" y="228.3">Notes:</text>
<text x="34" y="232.9">1. Dimensioning and tolerancing per ASME Y14.5M</text>
<text x="43.6" y="237">BSC: Basic Dimension. Theoretically exact value shown without tolerances.</text>
<text x="34" y="241">2. For best soldering results, thermal vias should be filled or tented to avoid solder loss during reflow process.</text>
<text x="110.1" y="251.7">Microchip Technology Drawing C04-3273-UCS-3205 Rev B</text>
<text x="26.6" y="261.3">© 2022 Microchip Technology Inc.</text>
</g>
<g font-size="2.7">
<text x="106.4" y="68.7">C1</text>
<text x="98.1" y="73.4">X2</text>
<text x="137.2" y="77.9">(VQFN PACKAGE)</text>
<text x="114.5" y="78.1">X2</text>
<text x="93.4" y="87.4">19</text>
<text x="101.3" y="87.4">18</text>
<text x="113" y="87.4">17</text>
<text x="119.1" y="87.4">16</text>
<text x="141.9" y="94.7">Y3</text>
<text x="65.9" y="100">C4</text>
<text x="81" y="100.7">1</text>
<text x="133.1" y="100.7">14</text>
<text x="81" y="107.8">2</text>
<text x="133.1" y="107.2">13</text>
<text x="151.4" y="105">Y2</text>
<text x="61.2" y="113.7">C2</text>
<text x="75.2" y="111.5">EV</text>
<text x="81" y="113.7">3</text>
<text x="133.1" y="113.7">12</text>
<text x="139.8" y="109.9">ØV</text>
<text x="146.6" y="110">Y4</text>
<text x="133.1" y="118.8">11</text>
<text x="70.7" y="123.5">G1</text>
<text x="81" y="120.2">4</text>
<text x="113.3" y="124.1">X3</text>
<text x="81" y="126.8">5</text>
<text x="133.1" y="126.8">10</text>
<text x="142.1" y="133.6">Y1</text>
<text x="93" y="140">5</text>
<text x="99.5" y="140">6</text>
<text x="107.2" y="140">7</text>
<text x="113.7" y="140">8</text>
<text x="120.2" y="140">9</text>
<text x="50.6" y="149.2">SILK SCREEN</text>
<text x="109.7" y="149.3">X1</text>
<text x="97.2" y="154">E</text>
</g>
<g font-size="2.4">
<text x="104.9" y="166.9">Units</text>
<text x="123.3" y="166.9">MILLIMETERS</text>
<text x="64.9" y="173.5">Contact Pitch</text>
<text x="91.8" y="170.2">Dimension Limits</text>
<text x="106.5" y="173.5">E</text>
<text x="115.7" y="170.2">MIN</text>
<text x="126.2" y="173.5">0.50 BSC</text>
<text x="128.6" y="170.2">NOM</text>
<text x="142.3" y="170.2">MAX</text>
<text x="64.9" y="176.8">Center Pad Width (X2)</text>
<text x="105.9" y="176.8">X2</text>
<text x="142.6" y="176.8">0.99</text>
<text x="64.9" y="180.1">Center Pad Width (X2)</text>
<text x="64.9" y="183.5">Center Pad Length</text>
<text x="105.9" y="180.1">X3</text>
<text x="105.9" y="183.5">Y2</text>
<text x="142.6" y="183.5">0.80</text>
<text x="142.6" y="180.1">0.80</text>
<text x="64.9" y="186.8">Center Pad Length</text>
<text x="64.9" y="190.1">Center Pad Length</text>
<text x="105.9" y="186.7">Y3</text>
<text x="105.9" y="190.1">Y4</text>
<text x="142.6" y="190.1">1.58</text>
<text x="142.6" y="186.8">1.35</text>
<text x="64.9" y="196.7">Contact Pad Spacing</text>
<text x="64.9" y="193.4">Contact Pad Spacing</text>
<text x="105.8" y="196.7">C2</text>
<text x="105.8" y="193.4">C1</text>
<text x="129.1" y="193.4">3.10</text>
<text x="129.1" y="196.7">3.10</text>
<text x="64.9" y="203.3">Contact Pad to Thermal Via (X2)</text>
<text x="64.9" y="200">Contact Pad to Thermal Via (X2)</text>
<text x="105.8" y="203.3">C4</text>
<text x="105.8" y="200">C3</text>
<text x="129.1" y="203.3">1.00</text>
<text x="129.1" y="200">1.02</text>
<text x="64.9" y="209.9">Contact Pad Length (X15)</text>
<text x="64.9" y="206.6">Contact Pad Width (X15)</text>
<text x="105.9" y="209.9">Y1</text>
<text x="105.9" y="206.6">X1</text>
<text x="142.6" y="209.9">0.66</text>
<text x="142.6" y="206.6">0.25</text>
<text x="64.9" y="213.2">Contact Pad to Contact Pad (X12)</text>
<text x="105.7" y="213.2">G1</text>
<text x="115.6" y="213.2">0.25</text>
<text x="64.9" y="216.5">Contact Pad to Contact Pad (X4)</text>
<text x="64.9" y="219.8">Thermal Via Diameter</text>
<text x="105.7" y="216.5">G2</text>
<text x="106.5" y="219.8">V</text>
<text x="115.6" y="216.5">0.20</text>
<text x="129.1" y="219.8">0.33</text>
<text x="64.9" y="223.1">Thermal Via Pitch</text>
<text x="105.7" y="223.1">EV</text>
<text x="129.1" y="223.1">1.07</text>
</g>
</svg>
